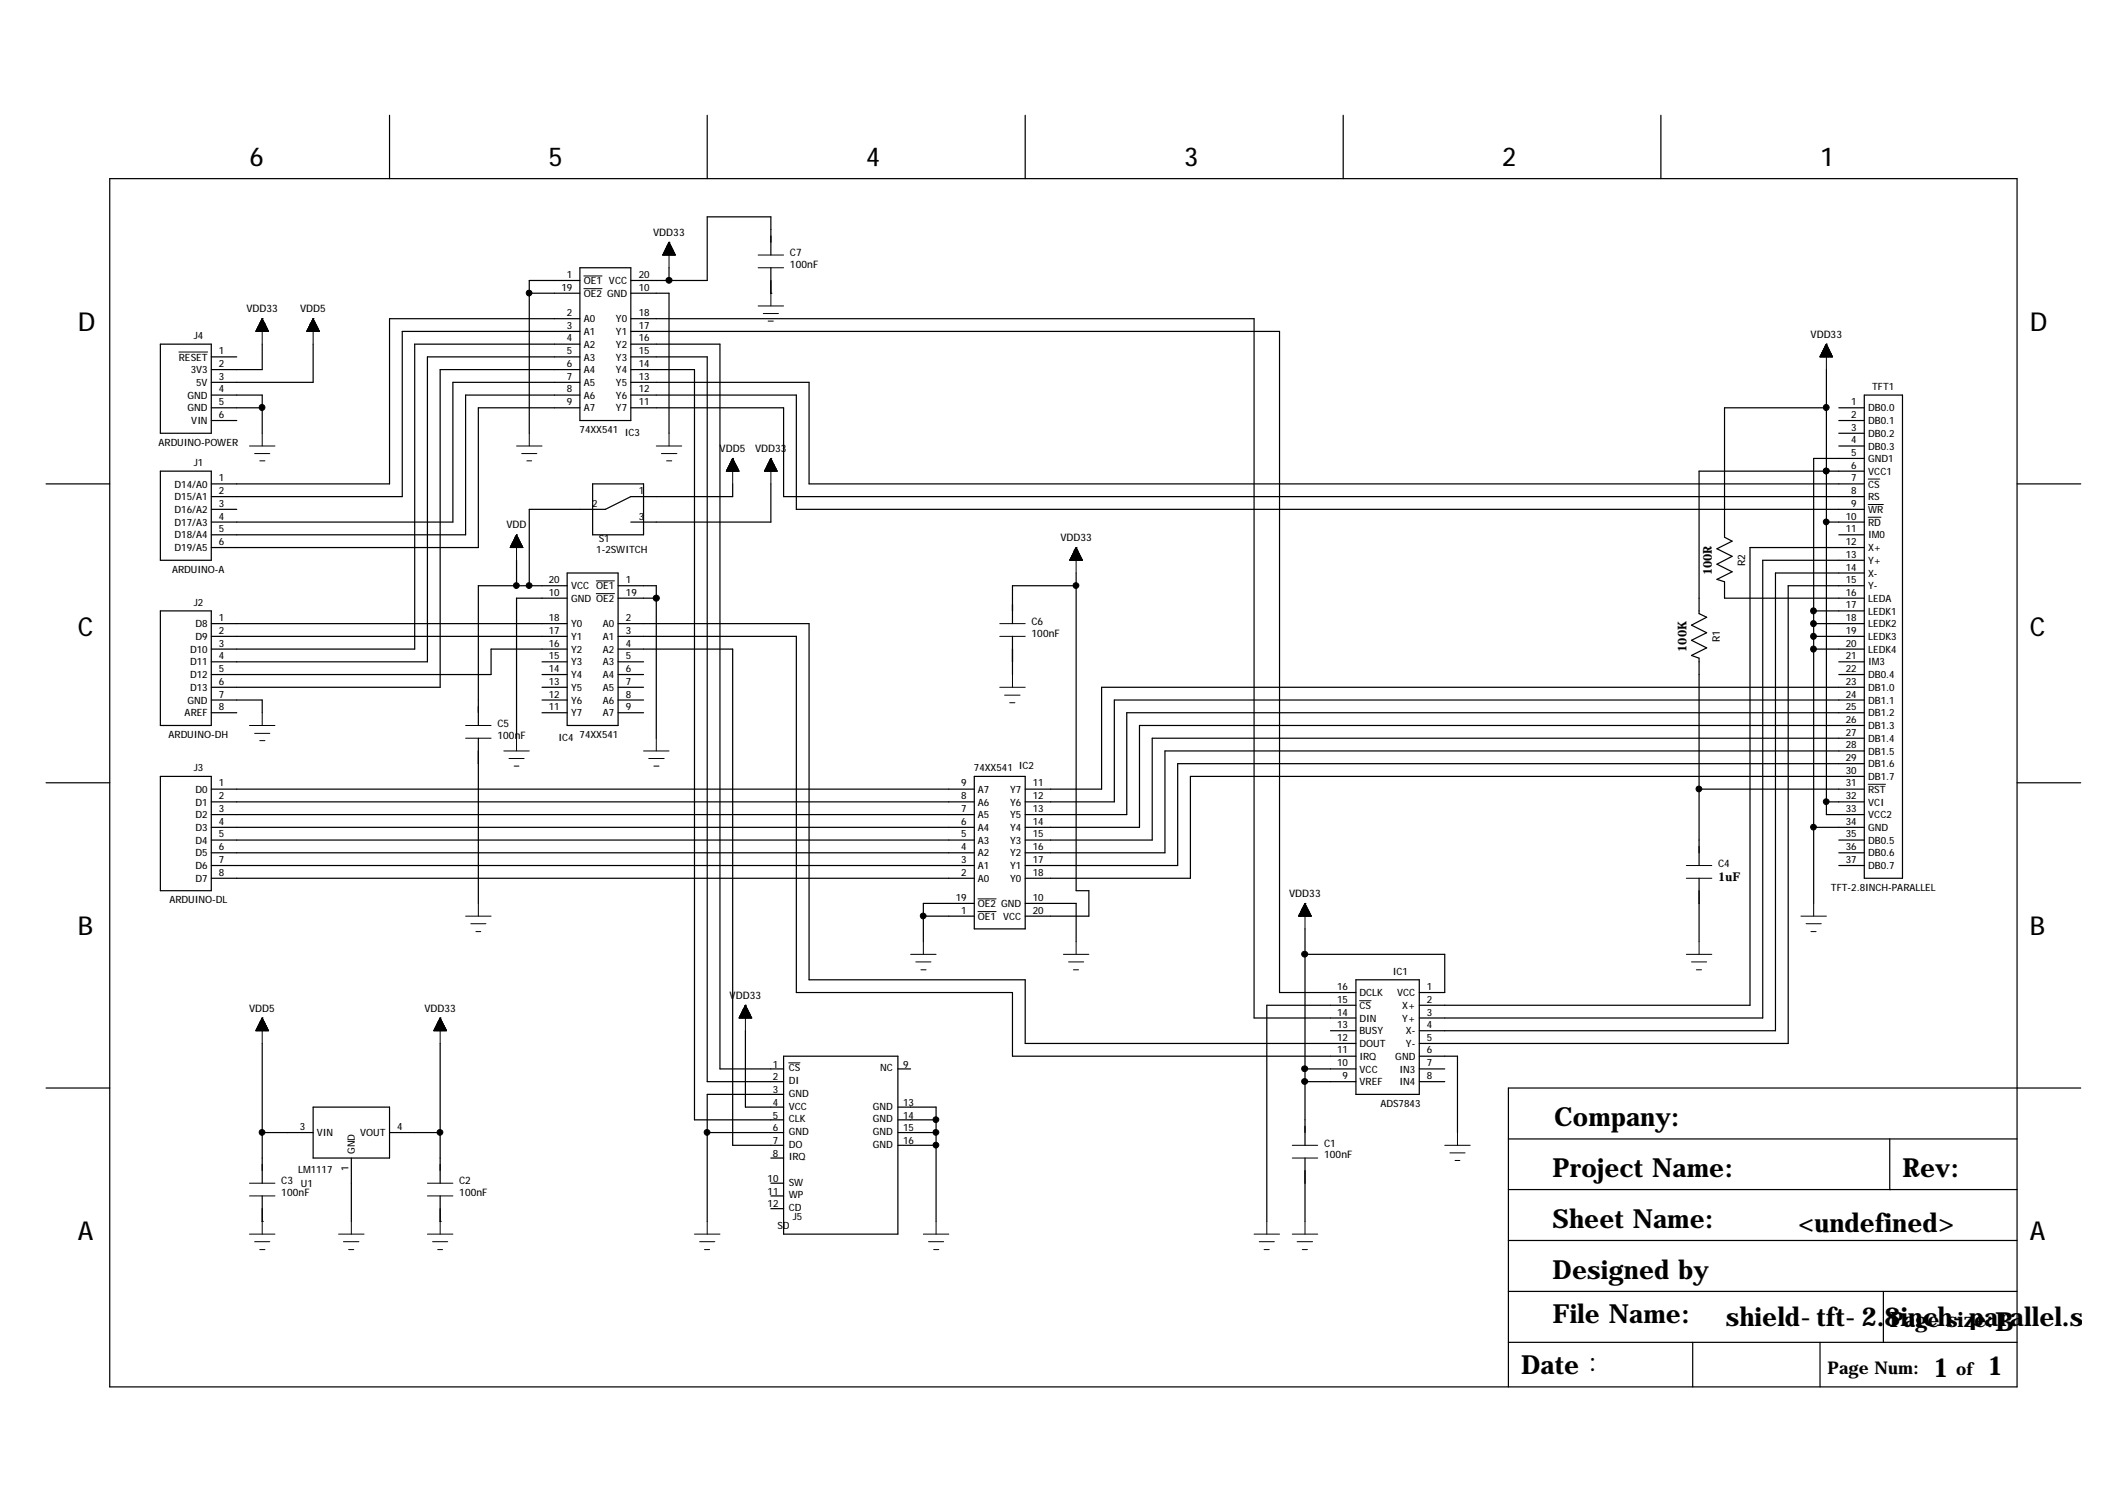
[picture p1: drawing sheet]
<svg xmlns="http://www.w3.org/2000/svg" width="297mm" height="210mm" viewBox="0 0 297 210" stroke-linecap="round" stroke-linejoin="round" font-family="sans-serif">
<g fill="none" stroke="#000" stroke-width=".17">
<path d="M54.4 16.1v8.8M98.8 16.1v8.8M143.2 16.1v8.8M187.6 16.1v8.8M231.9 16.1v8.8M15.3 24.9h266.4v168.8h-266.4zM81 37.4h7.1v21.3h-7.1zM81 39.2h-7.1v21.3M93.4 37.4v1.8M107.7 35.6v-5.3h-8.9v8.9h-10.7M107.7 37.4v3.6M22.4 48.1h7.1v12.4h-7.1z"/>
<path d="M29.5 55.2h7.1v5.3M29.5 57h7.1M29.5 58.7h3.6M29.5 49.8h3.6M36.6 48.1v3.5h-7.1M43.7 48.1v5.3h-14.2M73.9 41h7.1M81 44.5h-26.6v23.1h-24.9M81 51.6h-19.5v44.4h-32M81 55.2h-16v19.5h-35.5M81 57h-14.2v19.5h-37.3M81 46.3h-24.8v23.1h-26.7"/>
<path d="M81 53.4h-17.8v19.5h-33.7M81 48.1h-23.1v42.5h-28.4M81 49.8h-21.3v42.6h-30.2M88.1 49.8h10.7v101.3h10.6M88.1 53.4h24.9v14.2h147.3M88.1 46.3h90.6v92.3h10.7M88.1 44.5h87v97.7h14.3M88.1 48.1h12.4v101.2h8.9M88.1 55.2h23.1v15.9h149.1M88.1 57h21.3v12.4h150.9M88.1 51.6h8.9v104.8h12.4M88.1 41h5.3v19.5"/>
<path d="M107.7 41h.1M255.1 57h-14.3v18l1.1 .6-2.1 1 2.1 1.1-2.1 1.1 2.1 1.1-2.1 1 1 .4v2.2h19.5M255.1 51.6v62.2h5.2M256.8 57h3.5M256.8 58.7h3.5M260.3 55.2h5.4v67.5h-5.4zM6.4 67.6h8.9M22.4 65.8h7.1v12.4h-7.1zM29.5 71.1h3.6M72.1 78.2v3.6M82.8 67.6h7.1v7.1h-7.1zM102.3 67.6v1.8h-14.2l-3.6 1.7h-10.6v10.7"/>
<path d="M107.7 67.6v5.3h-19.6M255.1 65.8h.1M255.1 72.9h5.2M256.8 60.5h3.5M256.8 62.3h3.5M256.8 74.7h3.5M260.3 76.5h-15.9v63.9h-46.2M260.3 78.2h-14.1v64h-48M260.3 64h-7v62.2M260.3 65.8h-23v19.9l1 .5-2.1 1.1 2.1 1.1-2.1 1 2.1 1.1-2.1 1 1.1 .4v29M281.7 67.6h8.9M22.4 85.3h7.1v16h-7.1z"/>
<path d="M29.5 97.8h7.1v1.7M29.5 87.1h49.7M29.5 88.9h49.7M29.5 99.5h3.6M75.7 92.4h3.5M75.7 94.2h3.5M75.7 96h3.5M75.7 97.8h3.5M75.7 99.5h3.5M79.2 80h7.1v21.3h-7.1zM79.2 81.8h-12.4v19.5M79.2 83.5h-7.1v19.6"/>
<path d="M79.2 90.6h-10.6v3.6h-39.1M86.3 87.1h26.7v49.7h30.2v8.9h46.2M86.3 88.9h24.9v49.7h30.2v8.9h48M86.3 81.8h5.4v21.3M86.3 83.5h5.4M86.3 90.6h16v69.3h7.1M86.3 92.4h3.6M86.3 94.2h3.6M86.3 96h3.6M86.3 97.8h3.6M86.3 99.5h3.6M141.4 88.9v5.3"/>
<path d="M150.3 81.8h-8.9v5.3M150.3 80v44.4h1.8v3.5h-8.9M253.3 85.3h7M253.3 87.1h7M253.3 88.9h7M253.3 90.6h7M256.8 92.4h3.5M256.8 94.2h3.5M260.3 80h-12.4v63.9h-49.7M260.3 81.8h-10.6v63.9h-51.5M260.3 96h-106.5v14.2h-10.6M260.3 97.8h-104.7v14.2h-12.4"/>
<path d="M260.3 99.5h-102.9v14.3h-14.2M6.4 109.3h8.9M22.4 108.4h7.1v16h-7.1zM29.5 110.2h106.6M29.5 112h106.6M29.5 113.8h106.6M29.5 115.5h106.6M29.5 117.3h106.6M29.5 119.1h106.6M66.8 103.1v23.1M136.1 108.4h7.1v21.3h-7.1zM237.3 110.2h23"/>
<path d="M253.3 115.5h7M255.1 112h5.2M256.8 117.3h3.5M256.8 119.1h3.5M260.3 108.4h-94.1v14.3h-23M260.3 101.3h-101.2v14.2h-15.9M260.3 103.1h-99.4v14.2h-17.7M260.3 104.9h-97.6v14.2h-19.5M260.3 106.7h-95.8v14.2h-21.3M281.7 109.3h8.9M29.5 122.7h106.6M29.5 120.9h106.6"/>
<path d="M128.9 127.9h7.2M136.1 126.2h-7.2v5.3M143.2 126.2h7.1v5.3M182.2 133.3h19.6v5.3h-3.6M182.2 129.7v30.2M189.4 136.8h8.8v16h-8.8zM237.3 122.7v8.8M256.8 120.9h3.5M6.4 151.9h8.9M36.6 158.2h7.1M36.6 145.7v19.5M43.7 154.6h10.7v7.1h-10.7z"/>
<path d="M54.4 158.2h7.1M61.5 145.7v19.5M98.8 158.2h10.6M104.1 143.9v10.7h5.3M109.4 152.8h-10.6v17.8M109.4 147.5h16v24.9h-16zM125.4 149.3h1.8M125.4 154.6h5.3v16M125.4 158.2h5.3M125.4 156.4h5.3M125.4 159.9h5.3M182.2 149.3h7.2"/>
<path d="M182.2 151.1h7.2M185.8 143.9h3.6M189.4 140.4h-12.5v30.2M198.2 147.5h5.3v10.7M198.2 149.3h3.6M198.2 151.1h3.6M210.7 159.1h71M263.9 159.1v7M281.7 151.9h-71v41.8M281.7 151.9h8.9M36.6 170.6h.1M36.6 167v3.6"/>
<path d="M49.1 161.7v8.9M61.5 170.6h.1M61.5 167v3.6M107.7 161.7h1.7M107.7 165.2h1.7M107.7 167h1.7M107.7 168.8h1.7M182.2 161.7v8.9M210.7 173.2h71M210.7 166.1h71M263.9 166.1h.1M210.7 187.5h71"/>
<path d="M210.7 180.4h71M236.4 187.5v6.2M254.2 187.5v6.2M263 180.4v7.1"/>
</g>
<g fill="none" stroke="#000" stroke-width=".14">
<path d="M81.5 38.5h2.6M92.6 35.6v-.1h1.7v.1M92.6 35.5h1.7M92.7 35.4h1.5v.2M92.8 35.3h1.3v.3M92.8 35.2h1.3M92.8 35.2v.4M92.8 35.6v-.5h1.3v.5M92.8 35.1h1.2M92.9 35h1.1v.6M92.9 34.9v.7M92.9 34.9h1.1"/>
<path d="M92.9 34.9h1v.7M92.9 34.8v.8M93 34.8h.9M93 34.7h.9v.9M93 34.6v1M93 34.6h.8M93.1 34.6h.7v1M93.1 34.5v1.1M93.1 34.5h.7M93.1 34.4h.6v1.2M93.1 34.3v1.3M93.2 34.3h.5"/>
<path d="M93.2 34.3h.4v1.3M93.2 34.2v1.4M93.3 34.2h.3M93.3 34.1h.3v1.5M93.4 34h.1v1.6M93.4 33.8h.1M93.4 33.8l.9 1.8h-1.8zM93.4 33.8v3.6M93.5 33.9h-.1v1.7M93.6 34.1h-.3v1.5M94.2 35.4h-1.5v.2M105.9 35.6h3.5"/>
<path d="M105.9 37.4h3.5M25 49.2h4M35.8 46.2h1.7v.1M35.9 46v.3M35.9 46.1h1.5v.2M35.9 46h1.5M35.9 46.3v-.4h1.4v.4M35.9 45.9h1.4M36 45.7v.6M36 45.8h1.3v.5M36 45.6v.7M36 45.6h1.2v.7"/>
<path d="M36 45.7h1.2M36.1 45.4v.9M36.1 45.5h1v.8M36.1 45.6h1.1M36.2 45.4h.9M36.2 45.3v1M36.2 45.4h.8v.9M36.2 45.3h.8M36.3 45.2h.7v1.1M36.3 45v1.3M36.3 45.1h.6v1.2M36.4 45h.5"/>
<path d="M36.4 44.8v1.5M36.4 44.9h.4v1.4M36.4 44.8h.4M36.5 44.8h.2v1.5M36.5 44.5v1.8M36.5 44.6h.2v1.7M36.6 44.5h.1M36.6 44.5v3.6M36.6 44.5l.9 1.8h-1.8zM36.7 44.7h-.2v1.6M36.9 45.1h-.6v1.2M37.4 46.2h-1.6v.1"/>
<path d="M42.9 46.2h1.7v.1M42.9 46.1h1.6v.2M42.9 46v.3M43 46h1.5M43 46.3v-.4h1.4v.4M43.1 45.9h1.3M43.1 45.8h1.3v.5M43.1 45.7h1.2M43.1 45.7v.6M43.1 45.6h1.2v.7M43.1 45.6v.7M43.2 45.6h1"/>
<path d="M43.2 45.5h1v.8M43.2 45.4v.9M43.3 45.4h.9M43.3 45.4h.9v.9M43.3 45.3v1M43.3 45.3h.8M43.3 45.2h.8v1.1M43.3 45.1v1.2M43.4 45.1h.6M43.4 45.1h.6v1.2M43.4 45v1.3M43.5 45h.5"/>
<path d="M43.5 44.9h.4v1.4M43.6 44.8h.3v1.5M43.6 44.6h.2v1.7M43.6 44.5v1.8M43.7 44.5h.1M43.7 44.5l.9 1.8h-1.8zM43.7 44.5v3.6M43.8 44.7h-.2v1.6M43.9 44.8h-.4v1.5M44.5 46.2h-1.6v.1M81.5 40.3h2.6M105.9 42.7h3.5"/>
<path d="M106.6 43.8h2.1M107.3 44.8h.7M107.7 41v1.7M254.2 49.8h1.7M254.2 49.7v.1M254.2 49.7h1.7M254.3 49.6h1.5v.2M254.3 49.6v.2M254.3 49.5h1.5M254.3 49.8v-.3h1.4v.3M254.4 49.4h1.3M254.4 49.3h1.3v.5"/>
<path d="M254.4 49.3v.5M254.4 49.2h1.3M254.5 49.2h1.1v.6M254.5 49.2v.6M254.5 49.1h1.1M254.6 49h.9v.8M254.6 48.9h.8v.9M254.7 48.7h.7v1.1M254.7 48.7v1.1M254.7 48.7h.7M254.8 48.6h.5v1.2M254.8 48.6v1.2"/>
<path d="M254.8 48.6h.5M254.8 48.5h.5v1.3M254.8 48.4v1.4M254.9 48.4h.3M254.9 48.3h.3v1.5M254.9 48.3v1.5M254.9 48.3h.2M255 48.2h.1v1.6M255 48.1v1.7M255 48.1h.1M255.1 48.1h.1M255.1 48.1v3.5"/>
<path d="M255.1 48.1l-.9 1.7M255.1 48.1l.8 1.7M255.4 48.8h-.8v1M255.5 49h-.9v.8M34.8 62.3h3.6M35.6 63.3h2.1M36.3 64.4h.7M36.6 60.5v1.8M71.3 76.5v-.1h1.7v.1M71.3 76.3h1.6M71.3 76.3h1.6v.2M71.3 76.2v.3"/>
<path d="M71.4 76.2h1.5M71.4 76.1h1.5v.4M71.4 76v.5M71.5 76h1.3M71.5 76h1.3v.5M71.5 75.9v.6M71.5 75.9h1.2M71.5 75.8h1.2v.7M71.5 75.8v.7M71.6 75.7h1.1M71.6 76.5v-.8h1v.8M71.7 75.6h.9"/>
<path d="M71.7 75.5h.9v1M71.8 75.4h.7v1.1M71.8 75.2h.6v1.3M71.8 75.2v1.3M71.9 75.2h.5M71.9 75.1h.4v1.4M71.9 75v1.5M72 75h.3M72 75h.3v1.5M72 74.9v1.6M72.1 74.9h.1M72.1 74.9h.1v1.6"/>
<path d="M72.1 74.8v1.7M72.1 74.8h.1M72.1 74.7h.1M72.1 62.3h3.6M72.1 74.7v3.5M72.1 74.7l.9 1.8h-1.8zM72.4 75.3h-.6v1.2M72.5 75.5h-.8v1M72.9 63.3h2.1M73.6 64.4h.7M73.9 60.5v1.8M91.7 62.3h3.5"/>
<path d="M92.4 63.3h2.1M93.1 64.4h.7M93.4 60.5v1.8M101.5 65.8h1.7M101.5 65.7v.1M101.5 65.7h1.6M101.5 65.8v-.2h1.6v.2M101.6 65.5h1.5M101.6 65.5h1.4v.3M101.6 65.4v.4M101.6 65.4h1.4M101.7 65.3h1.3v.5"/>
<path d="M101.8 65.2h1.1v.6M101.8 65.1h1M101.8 65.1v.7M101.8 65h1v.8M101.8 65v.8M101.9 65h.9M101.9 64.9h.8v.9M101.9 64.8v1M101.9 64.8h.8M101.9 64.7h.8v1.1M101.9 64.7v1.1M102 64.7h.7"/>
<path d="M102 64.6h.6v1.2M102 64.5v1.3M102.1 64.5h.5M102.1 64.4h.4v1.4M102.1 64.4v1.4M102.2 64.4h.3M102.2 64.3h.2v1.5M102.2 64.2h.2v1.6M102.2 64.1v1.7M102.3 64.1h.1M102.3 64h.1M102.3 64l.9 1.8h-1.8z"/>
<path d="M102.3 64v3.6M102.4 64.2h-.2v1.6M102.9 65.2h-1.2v.6M106.8 65.8h1.7M106.8 65.7v.1M106.8 65.7h1.7M106.8 65.8v-.2h1.6v.2M106.9 65.5h1.5M106.9 65.5h1.5v.3M106.9 65.4v.4M107 65.4h1.3M107 65.3h1.3v.5"/>
<path d="M107.1 65.2h1.1v.6M107.1 65.1h1.1M107.1 65.1v.7M107.1 65h1.1v.8M107.1 65v.8M107.2 65h.9M107.2 64.9h.9v.9M107.2 64.8v1M107.3 64.8h.7M107.3 64.7h.7v1.1M107.3 64.7v1.1M107.3 64.7h.7"/>
<path d="M107.4 64.6h.5v1.2M107.4 64.5v1.3M107.4 64.5h.5M107.4 64.4h.5v1.4M107.4 64.4v1.4M107.5 64.4h.3M107.5 64.3h.3v1.5M107.5 64.2v1.6M107.5 64.2h.2M107.6 64.2h.1v1.6M107.6 64.1v1.7M107.6 64.1h.1"/>
<path d="M107.7 64h.1M107.7 64v3.6M107.7 64l-.9 1.8M107.7 64l.8 1.8h-1.7M108.2 65.2h-1.2v.6M149.4 78.2h1.7M149.5 78.1h1.6M149.5 78h1.5v.2M149.5 78v.2M149.5 77.9h1.5M149.6 77.9h1.4v.3M149.6 77.8v.4"/>
<path d="M149.6 77.8h1.3M149.6 77.7h1.3v.5M149.6 77.7h1.3M149.6 77.7v.5M149.7 77.6h1.1v.6M149.7 77.6v.6M149.7 77.5h1.1M149.8 78.2v-.8h.9v.8M149.8 77.4h.9M149.9 77.3h.8v.9M149.9 77.2h.7v1M149.9 77.1v1.1"/>
<path d="M149.9 77.1h.7M150 77h.5v1.2M150 76.9v1.3M150 76.9h.5M150 76.9h.5v1.3M150 76.8v1.4M150.1 76.8h.4M150.1 76.8h.3v1.4M150.1 76.7v1.5M150.2 76.7h.2M150.2 76.6h.2v1.6M150.2 76.6v1.6"/>
<path d="M150.2 76.6h.1M150.3 76.5h.1M150.3 76.5v3.5M150.3 76.5l-.9 1.7M150.3 76.5l.9 1.7h-1.8M150.7 77.3h-.8v.9M260.9 66.9h1.6M260.9 70.5h2.1M260.9 72.2h1.8M36.6 99.5v1.8M83.3 81.1h2.5M83.3 82.9h2.5"/>
<path d="M139.6 87.1h3.6M139.6 88.9h3.6M139.6 96h3.6M140.3 97.1h2.2M141 98.1h.7M141.4 94.2v1.8M34.8 101.3h3.6M35.6 102.4h2.1M36.3 103.4h.7M65 101.3h3.6M65 103.1h3.6M70.4 104.9h3.5"/>
<path d="M71.1 105.9h2.1M71.8 107h.7M72.1 103.1v1.8M89.9 104.9h3.5M90.6 105.9h2.2M91.3 107h.7M91.7 103.1v1.8M260.9 109.5h2.4M65 127.9h3.6M65.7 129h2.2M66.5 130.1h.6M66.8 126.2v1.7"/>
<path d="M127.2 133.3h3.5M127.9 134.3h2.1M128.6 135.4h.7M128.9 131.5v1.8M136.6 127.3h2.5M136.6 125.5h2.5M148.5 133.3h3.6M149.2 134.3h2.1M149.9 135.4h.7M150.3 131.5v1.8M181.4 127.9h1.7M181.4 127.8h1.6"/>
<path d="M181.4 127.7h1.6v.2M181.4 127.7v.2M181.5 127.7h1.5M181.5 127.6h1.4v.3M181.5 127.6v.3M181.6 127.5h1.3M181.6 127.5h1.3v.4M181.6 127.4h1.2M181.6 127.4v.5M181.7 127.9v-.6h1.1v.6M181.7 127.2h1.1M181.7 127.2h1.1v.7"/>
<path d="M181.7 127.1v.8M181.8 127.1h.9M181.8 127.1h.9v.8M181.8 127v.9M181.9 127h.7M181.9 126.9h.7v1M181.9 126.8v1.1M181.9 126.8h.6M181.9 126.8h.6v1.1M181.9 126.7v1.2M182 126.7h.5M182 126.6h.5v1.3"/>
<path d="M182.1 126.5h.3v1.4M182.2 126.3h.1v1.6M182.2 126.3v1.6M182.2 126.3h.1M182.2 126.2h.1M182.2 126.2v3.5M182.2 126.2l.9 1.7h-1.7zM182.3 126.4h-.2v1.5M182.4 126.5h-.4v1.4M189.9 139.8h1.6M235.5 120.9h3.6M235.5 122.7h3.6"/>
<path d="M235.5 133.3h3.6M236.2 134.3h2.1M236.9 135.4h.7M237.3 131.5v1.8M251.5 127.9h3.6M252.2 129h2.1M252.9 130.1h.7M253.3 126.2v1.7M35.8 143.9h1.7M35.9 143.7h1.5v.2M35.9 143.7h1.5M35.9 143.7v.2"/>
<path d="M35.9 143.9v-.3h1.4v.3M35.9 143.5h1.4M36 143.4h1.3v.5M36 143.4v.5M36 143.4h1.2M36 143.3h1.2v.6M36 143.3v.6M36.1 143.2h1.1M36.1 143.2h1v.7M36.1 143.1v.8M36.2 143.1h.9M36.2 143h.8v.9"/>
<path d="M36.2 142.9v1M36.2 142.9h.8M36.3 142.9h.7v1M36.3 142.7h.6v1.2M36.3 142.7v1.2M36.4 142.7h.5M36.4 142.6h.4v1.3M36.4 142.6v1.3M36.4 142.6h.4M36.5 142.5h.2v1.4M36.5 142.3h.2v1.6M36.5 142.2v1.7"/>
<path d="M36.6 142.2h.1M36.6 142.2l.9 1.7h-1.8zM36.6 142.2v3.5M36.7 142.4h-.2v1.5M36.9 142.8h-.6v1.1M37.4 143.8h-1.6v.1M60.6 143.9h1.7M60.6 143.8v.1M60.7 143.8h1.6M60.7 143.7h1.6v.2M60.7 143.7v.2M60.7 143.7h1.5"/>
<path d="M60.7 143.9v-.3h1.5v.3M60.8 143.5h1.3M60.8 143.4h1.3v.5M60.8 143.4v.5M60.9 143.4h1.2M60.9 143.3h1.2v.6M60.9 143.2h1.1M60.9 143.3v.6M61 143.2h1v.7M61 143h.9v.9M61 142.9v1M61.1 142.9h.8"/>
<path d="M61.1 142.9h.7v1M61.1 142.8v1.1M61.2 142.8h.6M61.2 142.7h.6v1.2M61.2 142.7v1.2M61.2 142.7h.5M61.3 142.6h.4v1.3M61.3 142.6v1.3M61.3 142.6h.3M61.3 142.5h.3v1.4M61.3 142.4v1.5M61.4 142.4h.2"/>
<path d="M61.4 142.3h.2v1.6M61.4 142.2v1.7M61.4 142.2h.1M61.5 142.2h.1M61.5 142.2v3.5M61.5 142.2l.9 1.7h-1.8zM61.9 143.1h-.9v.8M103.3 142.1h1.6v.1M103.3 142v.2M103.3 142h1.6M103.3 142h1.6v.2M103.3 141.9v.3"/>
<path d="M103.3 141.9h1.5M103.4 141.8h1.4v.4M103.4 141.8v.4M103.4 141.7h1.4M103.5 142.2v-.5h1.2v.5M103.5 141.6h1.2M103.5 141.5h1.2v.7M103.5 141.4h1.1M103.5 141.5v.7M103.6 141.4h1v.8M103.6 141.3v.9M103.6 141.3h1"/>
<path d="M103.7 141.2h.8v1M103.7 141.2v1M103.7 141.2h.8M103.7 141.1h.7v1.1M103.7 141v1.2M103.8 141h.6M103.8 140.9h.6v1.3M103.8 140.9v1.3M103.8 140.9h.6M103.9 140.8h.4v1.4M103.9 140.8v1.4M103.9 140.8h.4"/>
<path d="M104 140.7h.2v1.5M104 140.5h.2v1.7M104 140.4v1.8M104.1 140.4h.1M104.1 140.4v3.5M104.1 140.4l.9 1.8h-1.8zM104.2 140.6h-.2v1.6M110.2 148.4h1.5M180.5 159.9h3.5M201.8 159.9h3.5M203.5 158.2v1.7M34.8 165.2h3.6"/>
<path d="M34.8 167h3.6M34.8 172.4h3.6M35.6 173.4h2.1M36.3 174.5h.7M36.6 170.6v1.8M47.3 172.4h3.5M48 173.4h2.1M48.7 174.5h.7M49.1 170.6v1.8M59.7 165.2h3.5M59.7 167h3.5M59.7 172.4h3.5"/>
<path d="M60.4 173.4h2.1M61.1 174.5h.7M61.5 170.6v1.8M97 172.4h3.5M97.7 173.4h2.1M98.4 174.5h.7M98.8 170.6v1.8M128.9 172.4h3.6M129.7 173.4h2.1M130.4 174.5h.7M130.7 170.6v1.8M175.1 172.4h3.6"/>
<path d="M175.9 173.4h2.1M176.5 174.5h.7M176.9 170.6v1.8M180.5 161.7h3.5M180.5 172.4h3.5M181.1 173.4h2.2M181.9 174.5h.7M182.2 170.6v1.8M202.5 161h2.1M203.2 162.1h.7"/>
</g>
<g fill="#000" stroke="#000" stroke-width=".14">
<circle cx="93.4" cy="39.1" r=".42"/>
<circle cx="36.6" cy="56.9" r=".42"/>
<circle cx="73.9" cy="40.9" r=".4"/>
<circle cx="255" cy="56.9" r=".42"/>
<circle cx="255" cy="65.8" r=".4"/>
<circle cx="255" cy="72.9" r=".4"/>
<circle cx="72.1" cy="81.8" r=".4"/>
<circle cx="73.9" cy="81.8" r=".4"/>
<circle cx="91.6" cy="83.5" r=".43"/>
<circle cx="150.3" cy="81.8" r=".4"/>
<circle cx="253.2" cy="90.6" r=".42"/>
<circle cx="253.2" cy="85.3" r=".42"/>
<circle cx="253.2" cy="87.1" r=".42"/>
<circle cx="253.2" cy="88.9" r=".42"/>
<circle cx="237.3" cy="110.2" r=".4"/>
<circle cx="253.3" cy="115.5" r=".4"/>
<circle cx="255" cy="112" r=".4"/>
<circle cx="128.9" cy="127.9" r=".4"/>
<circle cx="182.2" cy="133.3" r=".42"/>
<circle cx="36.6" cy="158.1" r=".4"/>
<circle cx="61.4" cy="158.1" r=".4"/>
<circle cx="98.7" cy="158.1" r=".4"/>
<circle cx="130.7" cy="159.9" r=".4"/>
<circle cx="130.7" cy="158.1" r=".4"/>
<circle cx="130.7" cy="156.4" r=".4"/>
<circle cx="182.2" cy="151" r=".42"/>
<circle cx="182.2" cy="149.3" r=".42"/>
</g>
<g font-size="3.7">
<text x="217" y="157.3">Company:</text>
<text x="216.8" y="164.4">Project Name:</text>
<text x="265.7" y="164.4">Rev:</text>
<text x="216.8" y="171.5">Sheet Name:</text>
<text x="251.1" y="172">&lt;undefined&gt;</text>
<text x="216.8" y="178.6">Designed by</text>
<text x="216.8" y="184.8">File Name:</text>
<text x="241" y="185.1">shield-tft-2.</text>
<text x="263.2" y="185.1">8inch-paB</text>
<text x="279.1" y="185.1">ra</text>
<text x="282.7" y="185.1">llel.sch</text>
<text x="212.4" y="191.9">Date：</text>
<text x="270" y="192.2">1</text>
<text x="277.6" y="192.1">1</text>
</g>
<g font-size="3.6">
<text x="34.8" y="23.2">6</text>
<text x="76.6" y="23.2">5</text>
<text x="120.9" y="23.2">4</text>
<text x="165.4" y="23.2">3</text>
<text x="209.8" y="23.2">2</text>
<text x="254.2" y="23.2">1</text>
<text x="10.9" y="46.3">D</text>
<text x="283.5" y="46.3">D</text>
<text x="10.9" y="88.9">C</text>
<text x="283.5" y="88.9">C</text>
<text x="10.9" y="130.6">B</text>
<text x="283.5" y="130.6">B</text>
<text x="10.9" y="173.2">A</text>
<text x="283.5" y="173.2">A</text>
</g>
<text font-size="3" x="263.9" y="185.3">Page size:</text>
<g font-size="2.5">
<text x="255.2" y="191.9">Page Num:</text>
<text x="273.2" y="192.1">of</text>
</g>
<g font-size="1.7">
<text x="239.1" y="80.4" transform="rotate(-90 239.1 80.4)">100R</text>
<text x="235.5" y="91" transform="rotate(-90 235.5 91)">100K</text>
<text x="239.9" y="123">1uF</text>
</g>
<g font-size="1.4">
<text x="91.2" y="32.9">VDD33</text>
<text x="110.3" y="35.8">C7</text>
<text x="78.4" y="40.6">19</text>
<text x="79.2" y="38.8">1</text>
<text x="81.5" y="39.7">OE1 VCC</text>
<text x="81.5" y="41.5">OE2 GND</text>
<text x="89.2" y="40.6">10</text>
<text x="89.2" y="38.8">20</text>
<text x="110.3" y="37.4">100nF</text>
<text x="27.1" y="47.3">J4</text>
<text x="34.4" y="43.6">VDD33</text>
<text x="41.9" y="43.6">VDD5</text>
<text x="79.2" y="44.1">2</text>
<text x="79.2" y="45.9">3</text>
<text x="79.2" y="47.7">4</text>
<text x="81.5" y="45">A0</text>
<text x="81.5" y="46.8">A1</text>
<text x="86" y="46.8">Y1</text>
<text x="86" y="45">Y0</text>
<text x="89.2" y="47.7">16</text>
<text x="89.2" y="45.9">17</text>
<text x="89.2" y="44.1">18</text>
<text x="252.9" y="47.2">VDD33</text>
<text x="25" y="50.3">RESET</text>
<text x="26.6" y="52.1">3V3</text>
<text x="27.4" y="53.9">5V</text>
<text x="30.6" y="49.5">1</text>
<text x="30.6" y="51.2">2</text>
<text x="30.6" y="53">3</text>
<text x="79.2" y="49.5">5</text>
<text x="79.2" y="51.2">6</text>
<text x="79.2" y="53">7</text>
<text x="81.5" y="48.6">A2</text>
<text x="81.5" y="50.3">A3</text>
<text x="81.5" y="52.1">A4</text>
<text x="81.5" y="53.9">A5</text>
<text x="86" y="53.9">Y5</text>
<text x="86" y="52.1">Y4</text>
<text x="86" y="50.3">Y3</text>
<text x="86" y="48.6">Y2</text>
<text x="89.2" y="53">13</text>
<text x="89.2" y="51.2">14</text>
<text x="89.2" y="49.5">15</text>
<text x="26.2" y="55.7">GND</text>
<text x="26.2" y="57.5">GND</text>
<text x="26.7" y="59.2">VIN</text>
<text x="30.6" y="54.8">4</text>
<text x="30.6" y="56.6">5</text>
<text x="30.6" y="58.3">6</text>
<text x="79.2" y="54.8">8</text>
<text x="79.2" y="56.6">9</text>
<text x="81.5" y="55.7">A6</text>
<text x="81.5" y="57.5">A7</text>
<text x="86" y="57.5">Y7</text>
<text x="86" y="55.7">Y6</text>
<text x="89.2" y="56.6">11</text>
<text x="89.2" y="54.8">12</text>
<text x="258.5" y="56.6">1</text>
<text x="258.5" y="58.3">2</text>
<text x="260.9" y="57.5">DB0.0</text>
<text x="260.9" y="59.2">DB0.1</text>
<text x="261.5" y="54.5">TFT1</text>
<text x="22.1" y="62.2">ARDUINO-POWER</text>
<text x="27.1" y="65.1">J1</text>
<text x="80.9" y="60.5">74XX541</text>
<text x="87.2" y="60.8">IC3</text>
<text x="100.5" y="63.2">VDD5</text>
<text x="105.5" y="63.2">VDD33</text>
<text x="258.5" y="60.1">3</text>
<text x="258.5" y="61.9">4</text>
<text x="258.5" y="63.7">5</text>
<text x="258.5" y="65.5">6</text>
<text x="260.9" y="61">DB0.2</text>
<text x="260.9" y="62.8">DB0.3</text>
<text x="260.9" y="64.5">GND1</text>
<text x="24.4" y="68.1">D14/A0</text>
<text x="24.4" y="69.9">D15/A1</text>
<text x="24.4" y="71.6">D16/A2</text>
<text x="30.6" y="67.2">1</text>
<text x="30.6" y="69">2</text>
<text x="30.6" y="70.8">3</text>
<text x="82.7" y="70.8">2</text>
<text x="89.2" y="69">1</text>
<text x="258.5" y="67.2">7</text>
<text x="258.5" y="69">8</text>
<text x="258.5" y="70.8">9</text>
<text x="260.9" y="66.3">VCC1</text>
<text x="260.9" y="68.1">CS</text>
<text x="260.9" y="69.9">RS</text>
<text x="260.9" y="71.6">WR</text>
<text x="24.4" y="73.4">D17/A3</text>
<text x="24.4" y="75.2">D18/A4</text>
<text x="24.4" y="77">D19/A5</text>
<text x="30.6" y="72.6">4</text>
<text x="30.6" y="74.4">5</text>
<text x="30.6" y="76.1">6</text>
<text x="70.7" y="73.8">VDD</text>
<text x="83.3" y="77.2">1-2SWITCH</text>
<text x="83.6" y="75.7">S1</text>
<text x="89.2" y="72.6">3</text>
<text x="148.1" y="75.6">VDD33</text>
<text x="257.8" y="72.6">10</text>
<text x="257.8" y="74.4">11</text>
<text x="257.8" y="76.1">12</text>
<text x="257.8" y="77.9">13</text>
<text x="260.9" y="73.4">RD</text>
<text x="260.9" y="75.2">IM0</text>
<text x="260.9" y="77">X+</text>
<text x="24" y="80">ARDUINO-A</text>
<text x="76.6" y="81.5">20</text>
<text x="76.6" y="83.2">10</text>
<text x="79.8" y="82.3">VCC OE1</text>
<text x="87.4" y="81.5">1</text>
<text x="87.4" y="83.2">19</text>
<text x="243.7" y="79.1" transform="rotate(-90 243.7 79.1)">R2</text>
<text x="257.8" y="79.7">14</text>
<text x="257.8" y="81.5">15</text>
<text x="257.8" y="83.2">16</text>
<text x="260.9" y="78.8">Y+</text>
<text x="260.9" y="80.5">X-</text>
<text x="260.9" y="82.3">Y-</text>
<text x="27.1" y="84.6">J2</text>
<text x="27.3" y="87.6">D8</text>
<text x="27.3" y="89.4">D9</text>
<text x="30.6" y="86.8">1</text>
<text x="30.6" y="88.5">2</text>
<text x="76.6" y="88.5">17</text>
<text x="76.6" y="86.8">18</text>
<text x="79.8" y="84">GND OE2</text>
<text x="79.8" y="89.4">Y1</text>
<text x="79.8" y="87.6">Y0</text>
<text x="84.2" y="87.6">A0</text>
<text x="84.2" y="89.4">A1</text>
<text x="87.4" y="86.8">2</text>
<text x="87.4" y="88.5">3</text>
<text x="144.1" y="87.3">C6</text>
<text x="144.1" y="88.9">100nF</text>
<text x="240.2" y="89.7" transform="rotate(-90 240.2 89.7)">R1</text>
<text x="257.8" y="85">17</text>
<text x="257.8" y="86.8">18</text>
<text x="257.8" y="88.5">19</text>
<text x="260.9" y="84">LEDA</text>
<text x="260.9" y="85.8">LEDK1</text>
<text x="260.9" y="87.6">LEDK2</text>
<text x="260.9" y="89.4">LEDK3</text>
<text x="26.5" y="91.2">D10</text>
<text x="26.5" y="92.9">D11</text>
<text x="26.5" y="94.7">D12</text>
<text x="30.6" y="90.3">3</text>
<text x="30.6" y="92.1">4</text>
<text x="30.6" y="93.9">5</text>
<text x="30.6" y="95.6">6</text>
<text x="76.6" y="95.6">13</text>
<text x="76.6" y="93.9">14</text>
<text x="76.6" y="92.1">15</text>
<text x="76.6" y="90.3">16</text>
<text x="79.8" y="94.7">Y4</text>
<text x="79.8" y="92.9">Y3</text>
<text x="79.8" y="91.2">Y2</text>
<text x="84.2" y="91.2">A2</text>
<text x="84.2" y="92.9">A3</text>
<text x="84.2" y="94.7">A4</text>
<text x="87.4" y="90.3">4</text>
<text x="87.4" y="92.1">5</text>
<text x="87.4" y="93.9">6</text>
<text x="87.4" y="95.6">7</text>
<text x="257.8" y="90.3">20</text>
<text x="257.8" y="92.1">21</text>
<text x="257.8" y="93.9">22</text>
<text x="257.8" y="95.6">23</text>
<text x="260.9" y="91.2">LEDK4</text>
<text x="260.9" y="92.9">IM3</text>
<text x="260.9" y="94.7">DB0.4</text>
<text x="25.8" y="100">AREF</text>
<text x="26.2" y="98.3">GND</text>
<text x="26.5" y="96.5">D13</text>
<text x="30.6" y="97.4">7</text>
<text x="30.6" y="99.2">8</text>
<text x="69.5" y="101.5">C5</text>
<text x="76.6" y="99.2">11</text>
<text x="76.6" y="97.4">12</text>
<text x="79.8" y="100">Y7</text>
<text x="79.8" y="98.3">Y6</text>
<text x="79.8" y="96.5">Y5</text>
<text x="84.2" y="96.5">A5</text>
<text x="84.2" y="98.3">A6</text>
<text x="84.2" y="100">A7</text>
<text x="87.4" y="97.4">8</text>
<text x="87.4" y="99.2">9</text>
<text x="257.8" y="97.4">24</text>
<text x="257.8" y="99.2">25</text>
<text x="257.8" y="101">26</text>
<text x="260.9" y="96.5">DB1.0</text>
<text x="260.9" y="98.3">DB1.1</text>
<text x="260.9" y="100">DB1.2</text>
<text x="260.9" y="101.8">DB1.3</text>
<text x="23.5" y="103.1">ARDUINO-DH</text>
<text x="27.1" y="107.7">J3</text>
<text x="69.5" y="103.1">100nF</text>
<text x="78" y="103.4">IC4</text>
<text x="80.9" y="103.1">74XX541</text>
<text x="136" y="107.7">74XX541</text>
<text x="142.3" y="107.3">IC2</text>
<text x="257.8" y="102.8">27</text>
<text x="257.8" y="104.5">28</text>
<text x="257.8" y="106.3">29</text>
<text x="260.9" y="103.6">DB1.4</text>
<text x="260.9" y="105.4">DB1.5</text>
<text x="260.9" y="107.2">DB1.6</text>
<text x="27.3" y="110.7">D0</text>
<text x="27.3" y="112.5">D1</text>
<text x="30.6" y="109.8">1</text>
<text x="30.6" y="111.6">2</text>
<text x="30.6" y="113.4">3</text>
<text x="134.2" y="113.4">7</text>
<text x="134.2" y="111.6">8</text>
<text x="134.2" y="109.8">9</text>
<text x="136.6" y="112.5">A6</text>
<text x="136.6" y="110.7">A7</text>
<text x="141.1" y="110.7">Y7</text>
<text x="141.1" y="112.5">Y6</text>
<text x="144.2" y="109.8">11</text>
<text x="144.2" y="111.6">12</text>
<text x="144.2" y="113.4">13</text>
<text x="257.8" y="108">30</text>
<text x="257.8" y="109.8">31</text>
<text x="257.8" y="111.6">32</text>
<text x="257.8" y="113.4">33</text>
<text x="260.9" y="108.9">DB1.7</text>
<text x="260.9" y="110.7">RST</text>
<text x="260.9" y="112.5">VCI</text>
<text x="27.3" y="114.3">D2</text>
<text x="27.3" y="116">D3</text>
<text x="27.3" y="117.8">D4</text>
<text x="27.3" y="119.6">D5</text>
<text x="30.6" y="115.2">4</text>
<text x="30.6" y="116.9">5</text>
<text x="30.6" y="118.7">6</text>
<text x="134.2" y="118.7">4</text>
<text x="134.2" y="116.9">5</text>
<text x="134.2" y="115.2">6</text>
<text x="136.6" y="119.6">A2</text>
<text x="136.6" y="117.8">A3</text>
<text x="136.6" y="116">A4</text>
<text x="136.6" y="114.3">A5</text>
<text x="141.1" y="114.3">Y5</text>
<text x="141.1" y="116">Y4</text>
<text x="141.1" y="117.8">Y3</text>
<text x="141.1" y="119.6">Y2</text>
<text x="144.2" y="115.2">14</text>
<text x="144.2" y="116.9">15</text>
<text x="144.2" y="118.7">16</text>
<text x="257.8" y="115.2">34</text>
<text x="257.8" y="116.9">35</text>
<text x="257.8" y="118.7">36</text>
<text x="260.9" y="114.3">VCC2</text>
<text x="260.9" y="116">GND</text>
<text x="260.9" y="117.8">DB0.5</text>
<text x="260.9" y="119.6">DB0.6</text>
<text x="27.3" y="121.4">D6</text>
<text x="27.3" y="123.2">D7</text>
<text x="30.6" y="120.5">7</text>
<text x="30.6" y="122.3">8</text>
<text x="133.5" y="125.8">19</text>
<text x="134.2" y="122.3">2</text>
<text x="134.2" y="120.5">3</text>
<text x="136.6" y="123.2">A0</text>
<text x="136.6" y="121.4">A1</text>
<text x="141.1" y="121.4">Y1</text>
<text x="141.1" y="123.2">Y0</text>
<text x="144.2" y="125.8">10</text>
<text x="144.2" y="120.5">17</text>
<text x="144.2" y="122.3">18</text>
<text x="180" y="125.3">VDD33</text>
<text x="239.9" y="121">C4</text>
<text x="255.7" y="124.4">TFT-2.8INCH-PARALLEL</text>
<text x="257.8" y="120.5">37</text>
<text x="260.9" y="121.4">DB0.7</text>
<text x="23.7" y="126.2">ARDUINO-DL</text>
<text x="134.2" y="127.6">1</text>
<text x="136.6" y="128.5">OE1 VCC</text>
<text x="136.6" y="126.7">OE2 GND</text>
<text x="144.2" y="127.6">20</text>
<text x="194.5" y="136.1">IC1</text>
<text x="34.8" y="141.3">VDD5</text>
<text x="59.3" y="141.3">VDD33</text>
<text x="101.9" y="139.5">VDD33</text>
<text x="186.7" y="143.6">13</text>
<text x="186.7" y="141.8">14</text>
<text x="186.7" y="140.1">15</text>
<text x="186.7" y="138.3">16</text>
<text x="189.9" y="142.7">DIN</text>
<text x="189.9" y="140.9">CS</text>
<text x="189.9" y="139.1">DCLK</text>
<text x="195.1" y="139.1">VCC</text>
<text x="195.8" y="140.9">X+</text>
<text x="195.8" y="142.7">Y+</text>
<text x="199.3" y="138.3">1</text>
<text x="199.3" y="140.1">2</text>
<text x="199.3" y="141.8">3</text>
<text x="199.3" y="143.6">4</text>
<text x="107.9" y="149.1">1</text>
<text x="110.2" y="149.6">CS</text>
<text x="122.9" y="149.6">NC</text>
<text x="126.1" y="149.1">9</text>
<text x="186.7" y="148.9">10</text>
<text x="186.7" y="147.1">11</text>
<text x="186.7" y="145.3">12</text>
<text x="189.9" y="149.8">VCC</text>
<text x="189.9" y="148">IRQ</text>
<text x="189.9" y="146.2">DOUT</text>
<text x="189.9" y="144.5">BUSY</text>
<text x="194.9" y="148">GND</text>
<text x="195.5" y="149.8">IN3</text>
<text x="196.3" y="144.5">X-</text>
<text x="196.3" y="146.2">Y-</text>
<text x="199.3" y="145.3">5</text>
<text x="199.3" y="147.1">6</text>
<text x="199.3" y="148.9">7</text>
<text x="107.9" y="150.9">2</text>
<text x="107.9" y="152.7">3</text>
<text x="107.9" y="154.4">4</text>
<text x="110.2" y="151.4">DI</text>
<text x="110.2" y="153.2">GND</text>
<text x="110.2" y="155">VCC</text>
<text x="121.9" y="155">GND</text>
<text x="126.1" y="154.4">13</text>
<text x="187.5" y="150.7">9</text>
<text x="189.9" y="151.6">VREF</text>
<text x="192.8" y="154.6">ADS7843</text>
<text x="195.5" y="151.6">IN4</text>
<text x="199.3" y="150.7">8</text>
<text x="41.9" y="157.8">3</text>
<text x="44.2" y="158.7">VIN</text>
<text x="49.6" y="161.2" transform="rotate(-90 49.6 161.2)">GND</text>
<text x="50.3" y="158.7">VOUT</text>
<text x="55.5" y="157.8">4</text>
<text x="107.9" y="156.2">5</text>
<text x="107.9" y="158">6</text>
<text x="107.9" y="159.8">7</text>
<text x="107.9" y="161.6">8</text>
<text x="110.2" y="156.7">CLK</text>
<text x="110.2" y="158.5">GND</text>
<text x="110.2" y="160.3">DO</text>
<text x="121.9" y="156.7">GND</text>
<text x="121.9" y="158.5">GND</text>
<text x="121.9" y="160.3">GND</text>
<text x="126.1" y="156.2">14</text>
<text x="126.1" y="158">15</text>
<text x="126.1" y="159.8">16</text>
<text x="184.9" y="160.1">C1</text>
<text x="184.9" y="161.8">100nF</text>
<text x="39.3" y="165.4">C3</text>
<text x="39.3" y="167.1">100nF</text>
<text x="41.7" y="163.8">LM1117</text>
<text x="42" y="165.8">U1</text>
<text x="48.7" y="163.5" transform="rotate(-90 48.7 163.5)">1</text>
<text x="64.1" y="165.4">C2</text>
<text x="64.1" y="167.1">100nF</text>
<text x="107.2" y="165.1">10</text>
<text x="107.2" y="166.8">11</text>
<text x="110.2" y="162.1">IRQ</text>
<text x="110.2" y="165.6">SW</text>
<text x="110.2" y="167.4">WP</text>
<text x="107.2" y="168.6">12</text>
<text x="108.6" y="171.6">SD</text>
<text x="110.2" y="169.1">CD</text>
<text x="110.7" y="170.4">J5</text>
</g>
</svg>
